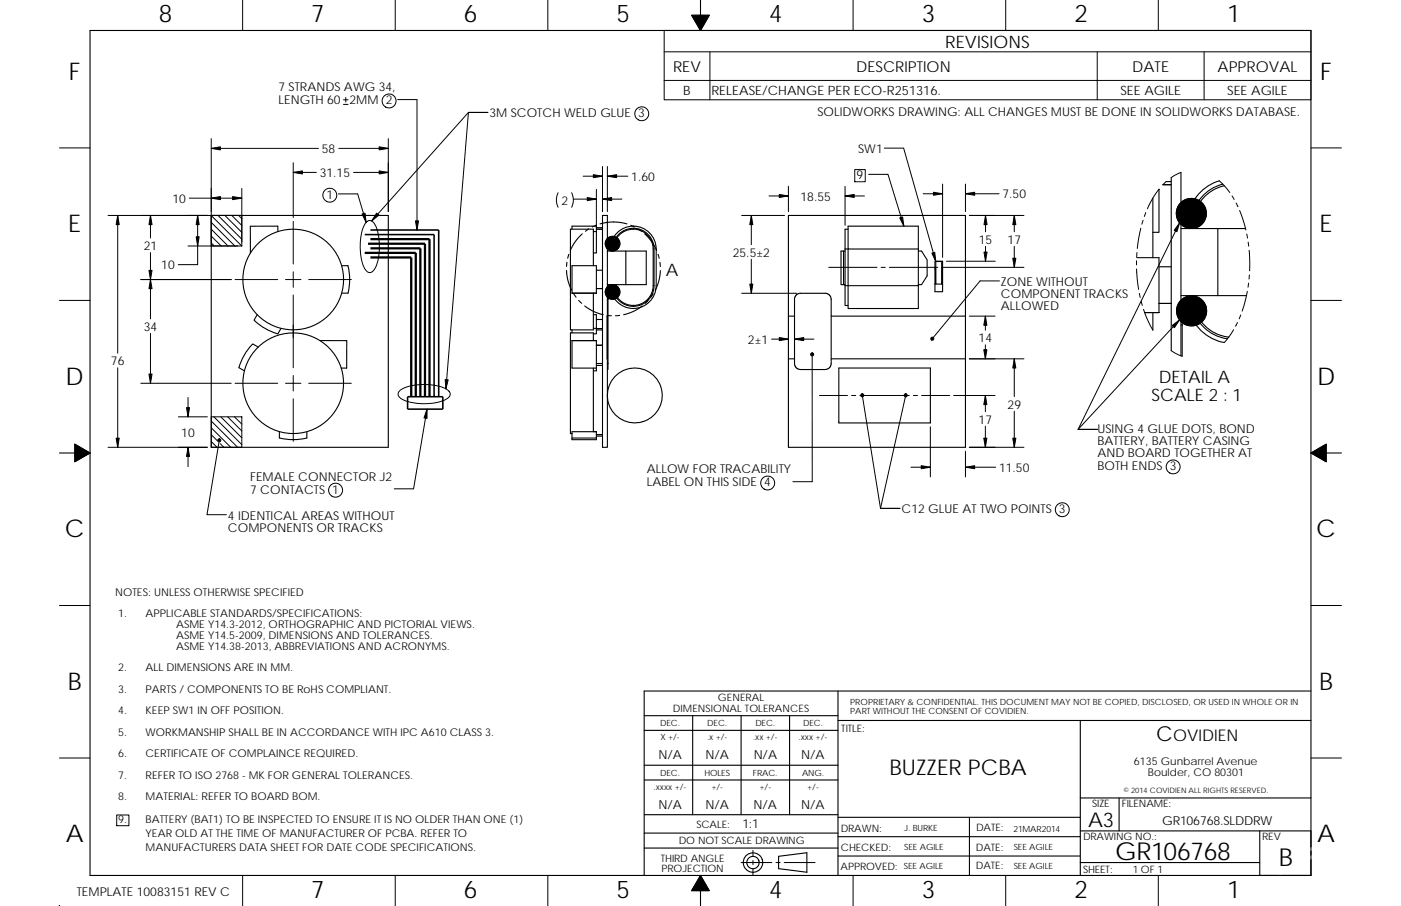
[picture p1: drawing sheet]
<svg xmlns="http://www.w3.org/2000/svg" width="432mm" height="279mm" viewBox="0 0 432 279" stroke-linecap="round" stroke-linejoin="round" font-family="sans-serif">
<g fill="none" stroke="#000" stroke-width=".31">
<path d="M74.8 0v9.4M121.8 0v9.4M168.8 0v9.4M204.7 9.4h199.4v21.4h-199.4zM204.7 16h199.4M213.2 4.7h5.4l-2.7 4.7zM218.8 16v14.8M262.9 0v9.4M310 0v9.4M338.2 16v14.8M357 0v9.4M371.1 16v14.8"/>
<path d="M105.9 30.8h1.4M105.9 32.2h1.4M106.6 30.1v1.4M122.6 30.7h5.9v40.2M204.7 24.8h199.4M18.3 45.6h9.4M65.1 42.8v33.1M65.1 45.8h33M74.5 58.1v16.6M90.4 50.2v16.9M90.4 53.2h7.1M104.3 59.8h5.9l2.6 8.8"/>
<path d="M104.4 45.8h15.3M109 53.2h10.7M119.7 42.8v22.5M172 59.4a5 5 0 0 0 0 4.5M176.2 59.4a5 5 0 0 1 0 4.5M179.7 54.3h6M183.8 58.4v11.8M185.7 51.4v13.9M187.2 51.4v13.9M187.2 54.3h6.3M243 57.4v7.9M260.5 57.4v12.1"/>
<path d="M263.4 52.3h3.3v3.7h-3.3zM267.7 53.8h6l4.9 15.9M272.5 45.7h6l9.9 34.9M284.5 59.8h6M290.5 56.8v22.6M297.6 56.8v8.5M297.6 59.8h10.3M357.2 58.4l-2.2 3.2-1.4 2.8M359.4 56l-1 1M364 53.2l-3 1.6M375.8 55.8l1.4 1.3 1.8 2.3M404.1 45.6h9.3"/>
<path d="M33.3 66.4h40M36.3 66.4v42.5M46.4 66.4v7M46.4 77.9v20.4M57.9 75.9h16.6M58.3 61.1h16.2M60.9 66.4v15.2h-6M65.1 74.9l1 1M65.1 72.8l3.1 3.1M65.1 70.7l5.2 5.2M65.1 66.4h9.4v9.5M65.1 66.5l9.4 9.4"/>
<path d="M65.1 68.6l7.3 7.3M67.2 66.4l7.3 7.4M69.3 66.4l5.2 5.2M71.4 66.4l3.1 3.1M73.6 66.4l.9 1M90.4 68.3v13.1M113.1 68.3a1.51 1.51 0 0 1 2.5 .9 17.1 17.1 0 0 1-.3 14 1.58 1.58 0 0 1-1.6 .9 1.58 1.58 0 0 1-1.3-1.3 17.1 17.1 0 0 1 .2-13.9zM114.6 68.1l29.8-33.4h6h-6l-7 85.2M176.7 61.4h7.1M185.7 61.4h6M228.6 66.4h13.2M231.6 66.4v9.1"/>
<path d="M231.6 79.9v10.5M237 60.4h6M260.5 60.4h5.9M298.8 66.4h16.8M303.7 66.4v5.1M303.7 76v4.6M312.6 66.4v5.1M312.6 76v6.4M350.4 77.9l-.1 1.2M351.6 70.4l-1.1 6.2M352.3 67.9l-.4 1.3M353.1 65.6l-.4 1.1"/>
<path d="M363.6 68.7l-31.3 63.7h6h-6l31.2-33.7M379.7 60.4l.7 1.1M381 62.6l.5 1.2M382.1 64.9l1.9 6M384.3 72.2l.2 1.2M384.7 74.7l.2 1.2M385 77.2l.1 6.3M18.3 92.6h9.4M43.4 86.2h27.9M72.5 86.2h13.1M88 86.2h4.8M90.4 83.8v4.8"/>
<path d="M90.4 91v22.4M95.1 86.2h13.2M228.6 90.4h17M255.4 82.4h14.9M271.6 82.4h1.2M274.1 82.4h14.9M290.2 82.4h25.4M291.7 80.6h15M298.8 97.5h7.9M303.7 97.5v4.4M308 86.6h-5.9l-14.8 17.9M350.3 80.4v1.3"/>
<path d="M350.3 83l.6 6.3M351.1 90.5l.3 1.2M351.7 93l.3 1.2M352.4 95.4l1.2 3 1.7 3.4M381.4 99.5l-.6 1.1M382.4 97.1l-.5 1.2M384.4 89.8l-1.6 6.1M384.8 87.3l-.2 1.3M385.1 84.8l-.1 1.3M404.1 92.6h9.3M36.3 113.4v24.5M43.4 118.2h27.9"/>
<path d="M46.4 102.8v15.4M72.5 118.2h13.1M88 118.2h4.8M90.4 115.8v4.8M95.1 118.2h13.2M237.8 104.6h5.2M244.9 104.6h6M250.3 109.3v39.2h-5.9M298.8 110.7h16.8M303.7 106.3v4.4M312.6 110.7v11.6M361 108.1l3.4 1.8"/>
<path d="M380.2 101.7l-2.9 3.9M23.1 137l4.6 2.7-4.6 2.7zM33.3 137.9h30.6M55 128.5h8.9M58 122.6v5.9M58 137.9v6M65.1 134l2 2M65.1 131.9l6 6M65.1 129.8l8.1 8.1M65.1 136.2l1.7 1.6M65.1 128.5h9.4v9.4h-9.4zM65.9 128.5l8.6 8.6"/>
<path d="M67.6 135.8l-3.8 22.9h6M67.9 136.8l1.1 1.1M68.1 128.5l6.4 6.5M70.2 128.5l4.3 4.4M72.3 128.5l2.2 2.3M74.4 128.5l.1 .2M90.4 123v13.1M123.3 120.4a16 16 0 0 1 10.5-1.6l1.7 .3a3.5 3.5 0 0 1 3.3 2.6 4.4 4.4 0 0 1-3.6 2.3 17.3 17.3 0 0 1-11.7-1.1 1.45 1.45 0 0 1-.2-2.5zM131.6 126.2l-4.1 24.5h-6M252.6 122h8.6M262.5 122h1.2M265 122h15.2"/>
<path d="M265.8 121.9l5.6 34.9h6h-6l7.7-34.9M281.5 122h1.3M284.1 122h8.6M286.7 131.6v15.5M293.9 122h12.8M297.6 139.1v8M298.8 137.9h16.8M303.7 122v5M303.7 131.4v6.5M312.6 126.8v11.1M404.1 139.7l4.6-2.7v5.4zM280.8 144.1h5.9"/>
<path d="M297.6 144.1h9.3M18.3 186.7h9.4M404.1 186.7h9.3M18.3 233.8h9.4M404.1 233.8h9.3M36 251.3h3.7v3.3h-3.7zM18.3 279.4h.1M18.3 279.3l.1 .1M18.3 279.3v.1M18.4 279.3l-.1 .1M74.8 270v9.4M121.8 270v9.4"/>
<path d="M168.8 270v9.4M215.9 270l2.7 4.7h-5.4zM228.4 266h9.5M232.1 262.2v1.9M232.1 265.4v1.2M232.1 267.9v1.9M239.2 266h1.2M241.7 266h9.5M262.9 270v9.4M310 270v9.4M357 270v9.4"/>
<circle cx="119.9" cy="31.1" r="2.15"/>
<circle cx="197.8" cy="35.1" r="2.15"/>
<circle cx="101.6" cy="60.2" r="2.15"/>
<circle cx="188.8" cy="75.1" r="2.26"/>
<circle cx="367.2" cy="65.8" r="4.6"/>
<circle cx="188.8" cy="90.1" r="2.27"/>
<circle cx="367.3" cy="95.9" r="4.6"/>
<circle cx="103.4" cy="151.2" r="2.16"/>
<circle cx="236.6" cy="149" r="2.15"/>
<circle cx="327.4" cy="157.2" r="2.15"/>
<circle cx="361.6" cy="144" r="2.15"/>
</g>
<g fill="none" stroke="#000" stroke-width=".34">
<path d="M27.7 9.4h376.4v260.6h-376.4zM215.9 0v9.4M357.1 58.4h.1M357.2 58.4v13.2h-1.9M357.2 58.4h.1M358.4 57h2.6M358.4 56.9h2.6M359.4 56h1.6M361 54.8v53.3M364 53.2v56.5M375.8 55.8a14.1 14.1 0 0 0-9.9 14.7M376.9 56.8a12.9 12.9 0 0 0-9.7 13.7"/>
<path d="M377.4 57.3a12.3 12.3 0 0 0-9.7 13.2M65.1 66.4h54.6v71.5h-54.6zM85.6 71.4v-1.7l-8.4 .1v8.2M175.3 78.4l-.3 1.2M176.3 70.7v-1h7.5v1.7M179.5 72.1l-1.9 2-1.8 3.1M181.5 70.6l-1.1 .7M182.9 71.4h.9M183.7 69.4l-1.1 .6M183.8 71.4v6.6h-.9M183.8 70.7h1.9M183.8 70.2h1.9"/>
<path d="M184.9 69a14.7 14.7 0 0 1 8.3 0M185.7 66.4h1.5v71.5h-1.5zM187.2 77.4h5.7v10.4M192.9 77.4h6.3v10.4h-12M194.4 69.5l1.2 .5M195.2 69.7a7.1 7.1 0 0 1 7 7.1v11.3a7.1 7.1 0 0 1-7 7M195.2 70.4a6.4 6.4 0 0 1 6.4 6.4v11.3a6.4 6.4 0 0 1-6.4 6.4M195.2 69.7a7.1 7.1 0 0 0-7 7.7M195.2 69.7h.1M195.2 70.4h.1M195.2 70.4a6.4 6.4 0 0 0-6.4 7M195.2 70.7a6.1 6.1 0 0 1 6.1 6.1v11.3"/>
<path d="M195.2 70.7a6.1 6.1 0 0 0-6.1 6.7M196.7 70.6l1 .7M198.7 72.1l1.9 2 1.8 3.1M202.8 78.4l.4 1.3M260 77.4v10.4h.5M260.5 77.4h-1.3v10.4h.8M260.5 76.8v11.3M260.5 76.8h.9v11.3h21.6M261.4 70.7h-.9v6.1M261.4 69.7h21.6v7.1h-21.6zM283 77.4h1l1.8 2.8v4.9l-1.8 2.7h-1M283 76.8v11.3"/>
<path d="M350.3 79.5h6.9v16.9h-4.4M355.3 61.1v18.4M364 70.5h11.3v20.7M375.3 70.5h8.6M79.3 97l-1 1.7a17.4 17.4 0 0 0 7.3 4.3l1-1.7M105.3 81.9h1.9a17.3 17.3 0 0 1 .1 8.5h-2M174.6 83.4l.5 3.4 1.1 2.7M174.7 80.9l-.1 1.2M176.3 81.9h7.5v8.5h-7.5zM176.3 90.4h7.5M176.8 90.6l.7 1.1M178.4 92.6l.9 .9"/>
<path d="M180.2 94.4l2.4 1.5 3.3 1.1M182.9 81.9v-11.2h-7.1v31h7.1v-11.3M182.9 97h.9v4.3M183.8 90.4h.1M183.8 89h1.9M183.8 83.3h1.9M183.8 98.5h1.9M187.2 97.3l1.2 .1M187.2 90.4h.2v1.9M187.2 92.3h.2M187.2 90h1.2M187.2 97.5v13.2"/>
<path d="M187.4 92.3v19.8M188.2 87.8a7 7 0 0 0 7 7.3M188.8 87.8a6.4 6.4 0 0 0 6.4 6.7M189.1 87.8a6.1 6.1 0 0 0 6.1 6.4M191 97.3l-1.3 .1M195.2 94.5h.1M195.2 95.1h.1M197.9 94.4l-2.4 1.5-3.3 1.1M199.8 92.6l-.9 .9M201.3 88.1a6.1 6.1 0 0 1-6.1 6.1M201.3 90.6l-.7 1.1M203.4 80.9l.1 1.3"/>
<path d="M203.5 83.4l-.5 3.4-1.1 2.7M243 97.5v-31.1h54.6v31.1h-41.4M243 97.5v13.2M243 97.5h1.9M245.4 91l1.1-.6h8.1l.8 .4 .7 .8 .1 20.5-.4 1.1-.8 .6-8.5 .1-.9-.3-.6-.8-.1-20.8zM260.5 88.1h.9v7h21.6v-7M260.5 88.1v6.1h.9M288.2 80.6h2.3v9.4h-2.3zM288.2 82.9h.2v4.7h-.2M288.4 80.6h1.8v7h-1.8zM290.5 82.9h-.2v4.7h.2M297.6 97.5v40.4h-54.6v-27.2h1.9"/>
<path d="M355.3 96.4v5.4M357.2 82.3h3.8M357.2 93.6h3.8M364 95.5h2.4M364 96.5h.4v3.7M364 91.2h20.2M365.9 91.2a14 14 0 0 0 11.4 14.4M367.2 91.2a12.8 12.8 0 0 0 11.1 13.3M367.7 91.2a12.2 12.2 0 0 0 11 12.7M79.6 107l-1.7-.9a17.1 17.1 0 0 0-4.3 7.3l1.7 1M98.6 105l8.3 .1-.1 8.4h-1.6M176.3 101.7v1"/>
<path d="M182.9 113.5v19.6h.9M182.9 105v-2.3h-7.1v31h.5M182.9 101.3h.9M183.8 101.3v1.7h-.9M183.8 113.5h-7.5v-8.5h7.5v9.4h-.9M183.8 112.1h1.9M183.8 106.5h1.9M183.8 101.3h1.9M183.8 101.7h1.9M183.8 112.7h1.9M187.2 112.1h.2M187.4 112.1v1.9h-.2"/>
<path d="M256.2 110.7h41.4M258.5 113.5h28.2v16.9h-28.2zM364 100.2h.4M364.4 100.2v9.7M18.3 139.7h9.4M86.1 133.1v2a17.8 17.8 0 0 0 8.5 0v-2M183.8 133.1h-7.5v2.5h7.5v-.5M183.8 133.1v2h-7.5M183.8 134h1.9M183.8 134.5h1.9M404.1 139.7h9.3M258.3 213.1v56.9"/>
<path d="M404.1 213.1h-205.6v56.9M198.5 220.7h59.8M198.5 236h59.8M198.5 225.2h59.8M213.5 220.7v30.5M228.4 220.7v30.5M243.4 220.7v30.5M258.3 222.2h145.8M333 222.2v47.8M198.5 240.5h59.8M198.5 251.2h59.8M198.5 256.9h59.8"/>
<path d="M258.3 252.1h74.7M258.3 258h74.7M298.8 252.1v17.9M333 246.1h71.1M333 256.2h71.1M344.9 246.1v10.1M388.3 256.2v13.8M198.5 261.5h59.8M215.9 270v9.4M240 264.1l8.7-1.1v6l-8.7-1.1v-3.8M258.3 264h74.7M333 266h55.3"/>
<path d="M394.8 270h9.3"/>
<circle cx="90.4" cy="86.2" r="15.5"/>
<circle cx="90.4" cy="118.2" r="15.5"/>
<circle cx="195.7" cy="122" r="8.5"/>
<circle cx="232.1" cy="266" r="1.9"/>
<circle cx="232.1" cy="266" r="3"/>
</g>
<g fill="#000" stroke="#000" stroke-width=".31">
<path d="M213.2 4.7h2.7v4.7z" fill-rule="evenodd"/>
<path d="M215.9 4.7h2.7l-2.7 4.7z" fill-rule="evenodd"/>
<path d="M65.1 45.8l2.8-.5v.9z" fill-rule="evenodd"/>
<path d="M90.4 53.2l2.8-.5v1z" fill-rule="evenodd"/>
<path d="M116.9 45.3l2.8 .5-2.8 .4z" fill-rule="evenodd"/>
<path d="M116.9 52.7l2.8 .5-2.8 .5z" fill-rule="evenodd"/>
<path d="M182.9 53.9l2.8 .4-2.8 .5z" fill-rule="evenodd"/>
<path d="M187.2 54.3l2.8-.4v.9z" fill-rule="evenodd"/>
<path d="M287.7 59.3l2.8 .5-2.8 .4z" fill-rule="evenodd"/>
<path d="M297.6 59.8l2.8-.5v.9z" fill-rule="evenodd"/>
<path d="M36.3 66.4l.4 2.9h-.9z" fill-rule="evenodd"/>
<path d="M46.4 66.4l.5 2.9h-1z" fill-rule="evenodd"/>
<path d="M60.9 66.4l.5 2.9h-.9z" fill-rule="evenodd"/>
<path d="M60.5 73h.9l-.5 2.9z" fill-rule="evenodd"/>
<path d="M65.1 61.1l2.8-.5v1z" fill-rule="evenodd"/>
<path d="M71.7 60.6l2.8 .5-2.8 .5z" fill-rule="evenodd"/>
<path d="M111.6 66l.9-.3 .3 2.9z" fill-rule="evenodd"/>
<path d="M116.1 65.7l.7 .6-2.2 1.8z" fill-rule="evenodd"/>
<path d="M128 68.1h1l-.5 2.8z" fill-rule="evenodd"/>
<path d="M181 60.9l2.8 .5-2.8 .5z" fill-rule="evenodd"/>
<path d="M185.7 61.4l2.8-.5v1z" fill-rule="evenodd"/>
<path d="M231.6 66.4l.4 2.9h-.9z" fill-rule="evenodd"/>
<path d="M240.2 60l2.8 .4-2.8 .5z" fill-rule="evenodd"/>
<path d="M260.5 60.4l2.8-.4v.9z" fill-rule="evenodd"/>
<path d="M277.3 67.2l.9-.3 .4 2.8z" fill-rule="evenodd"/>
<path d="M303.7 66.4l.5 2.9h-.9z" fill-rule="evenodd"/>
<path d="M312.6 66.4l.5 2.9h-1z" fill-rule="evenodd"/>
<path d="M363.6 68.7l-.9 2.8-.8-.5z" fill-rule="evenodd"/>
<path d="M45.9 83.4h1l-.5 2.8z" fill-rule="evenodd"/>
<path d="M46.4 86.2l.5 2.8h-1z" fill-rule="evenodd"/>
<path d="M231.1 87.6h.9l-.4 2.8z" fill-rule="evenodd"/>
<path d="M287.2 78.1l.9-.3 .3 2.8z" fill-rule="evenodd"/>
<path d="M303.7 97.5l.5 2.8h-1z" fill-rule="evenodd"/>
<path d="M303.3 77.7h.9l-.5 2.9z" fill-rule="evenodd"/>
<path d="M312.1 79.6h1l-.5 2.8z" fill-rule="evenodd"/>
<path d="M361.3 100.4l2.2-1.7-1.5 2.3z" fill-rule="evenodd"/>
<path d="M45.9 115.4h1l-.5 2.8z" fill-rule="evenodd"/>
<path d="M137.2 117.1h.9l-.7 2.8z" fill-rule="evenodd"/>
<path d="M240.2 104.1l2.8 .5-2.8 .5z" fill-rule="evenodd"/>
<path d="M244.9 104.6l2.8-.5v1z" fill-rule="evenodd"/>
<path d="M250 109l.3-.2v.5v-.5a.47 .47 0 0 1 .5 .6 .47 .47 0 0 1-.7 .3 .47 .47 0 0 1-.1-.7z" fill-rule="evenodd"/>
<path d="M287 104.1a.48 .48 0 0 1 .6 0 .48 .48 0 0 1 .1 .6 .48 .48 0 0 1-.7 .1l.3-.3-.3 .3z" fill-rule="evenodd"/>
<path d="M303.2 107.8h1l-.5 2.9z" fill-rule="evenodd"/>
<path d="M312.6 110.7l.5 2.8h-1z" fill-rule="evenodd"/>
<path d="M23.1 137l4.6 2.7h-4.6z" fill-rule="evenodd"/>
<path d="M35.8 135.1h.9l-.4 2.8z" fill-rule="evenodd"/>
<path d="M57.5 125.7h.9l-.4 2.8z" fill-rule="evenodd"/>
<path d="M58 137.9l.4 2.9h-.9z" fill-rule="evenodd"/>
<path d="M67.3 135.4l.4-.1-.1 .5 .1-.5a.47 .47 0 0 1 .3 .7 .47 .47 0 0 1-.7 .2 .47 .47 0 0 1 0-.8z" fill-rule="evenodd"/>
<path d="M131.6 126.2v2.8l-.9-.1z" fill-rule="evenodd"/>
<path d="M265.5 121.5h.2l.1 .4-.1-.4a.47 .47 0 0 1 .5 .5 .47 .47 0 0 1-.7 .3 .47 .47 0 0 1 0-.8z" fill-rule="evenodd"/>
<path d="M278.7 121.6l.5-.1-.1 .4 .1-.4a.48 .48 0 0 1 .4 .6 .48 .48 0 0 1-.7 .2 .48 .48 0 0 1-.2-.7z" fill-rule="evenodd"/>
<path d="M303.7 122l.5 2.8h-1z" fill-rule="evenodd"/>
<path d="M303.2 135.1h1l-.5 2.8z" fill-rule="evenodd"/>
<path d="M312.1 135.1h1l-.5 2.8z" fill-rule="evenodd"/>
<path d="M404.1 139.7l4.6-2.7v2.7z" fill-rule="evenodd"/>
<path d="M404.1 139.7h4.6v2.7z" fill-rule="evenodd"/>
<path d="M23.1 139.7h4.6l-4.6 2.7z" fill-rule="evenodd"/>
<path d="M283.9 143.6l2.8 .5-2.8 .4z" fill-rule="evenodd"/>
<path d="M297.6 144.1l2.8-.5v.9z" fill-rule="evenodd"/>
<path d="M215.9 270v4.7h-2.7z" fill-rule="evenodd"/>
<path d="M215.9 270l2.7 4.7h-2.7z" fill-rule="evenodd"/>
<circle cx="188.8" cy="75.1" r="2.27"/>
<circle cx="367.2" cy="65.8" r="4.6"/>
<circle cx="188.8" cy="90.1" r="2.27"/>
<circle cx="367.3" cy="95.9" r="4.6"/>
</g>
<path d="M112.4 72.3h21.4v50M114.2 70.9h21v51.4M125.6 122.3h10.9v3.9h-10.9z" fill="none" stroke="#000" stroke-width=".49"/>
<path d="M112.4 78h15.7v44.3M113.4 75.2h17.6v47.1M114.2 79.4h12.5v42.9M114.2 76.6h15.4v45.7M114.2 73.7h18.2v48.6" fill="none" stroke="#000" stroke-width=".7" stroke-linecap="butt"/>
<g font-size="7.6">
<text x="343.7" y="265.1">GR106768</text>
<text x="394.1" y="267.2">B</text>
</g>
<g font-size="7.5">
<text x="48.9" y="6.9">8</text>
<text x="95.9" y="6.9">7</text>
<text x="143" y="6.9">6</text>
<text x="190" y="6.9">5</text>
<text x="237.1" y="6.9">4</text>
<text x="284.1" y="6.9">3</text>
<text x="331.2" y="6.9">2</text>
<text x="378.2" y="6.9">1</text>
<text x="21.2" y="24.6">F</text>
<text x="406.9" y="24.6">F</text>
<text x="21" y="71.6">E</text>
<text x="406.7" y="71.6">E</text>
<text x="20.2" y="118.6">D</text>
<text x="405.9" y="118.6">D</text>
<text x="20" y="165.7">C</text>
<text x="405.7" y="165.7">C</text>
<text x="20.9" y="212.7">B</text>
<text x="406.6" y="212.7">B</text>
<text x="20.3" y="259.7">A</text>
<text x="406" y="259.7">A</text>
<text x="95.9" y="276.9">7</text>
<text x="143" y="276.9">6</text>
<text x="190" y="276.9">5</text>
<text x="237.1" y="276.9">4</text>
<text x="284.1" y="276.9">3</text>
<text x="331.2" y="276.9">2</text>
<text x="378.2" y="276.9">1</text>
</g>
<text font-size="6.7" x="274.2" y="239.1">BUZZER PCBA</text>
<g font-size="6.3">
<text x="356.4" y="228.6">C</text>
<text x="335.3" y="254.9">A3</text>
</g>
<g font-size="5.3">
<text x="291.3" y="14.7">REVISIONS</text>
<text x="205.2" y="85.1">A</text>
<text x="357.2" y="118.2">DETAIL A</text>
<text x="354.9" y="123.5">SCALE 2 : 1</text>
</g>
<text font-size="5" x="361.5" y="228.6">OVIDIEN</text>
<g font-size="4.6">
<text x="207.5" y="22.1">REV</text>
<text x="263.9" y="22.1">DESCRIPTION</text>
<text x="349" y="22.1">DATE</text>
<text x="375.3" y="22.1">APPROVAL</text>
</g>
<g font-size="4">
<text x="210.6" y="29.3">B</text>
<text x="219.3" y="29.3">RELEASE/CHANGE PER ECO-R251316.</text>
<text x="345.4" y="29.3">SEE AGILE</text>
<text x="378.2" y="29.3">SEE AGILE</text>
</g>
<g font-size="3.8">
<text x="202.9" y="234">N/A</text>
<text x="217.4" y="234">N/A</text>
<text x="232.3" y="234">N/A</text>
<text x="247" y="234">N/A</text>
<text x="202.9" y="249.5">N/A</text>
<text x="217.4" y="249.5">N/A</text>
<text x="232.2" y="249.5">N/A</text>
<text x="247" y="249.5">N/A</text>
<text x="228.9" y="255.4">1:1</text>
<text x="358.2" y="254.3">GR106768.SLDDRW</text>
</g>
<g font-size="3.7">
<text x="85.8" y="28.2">7 STRANDS AWG 34,</text>
<text x="85.8" y="32.2">LENGTH 60</text>
<text x="107.7" y="32.2">2MM 2</text>
<text x="252" y="35.9">SOLIDWORKS DRAWING: ALL CHANGES MUST BE DONE IN SOLIDWORKS DATABASE.</text>
<text x="150.8" y="36.1">3M SCOTCH WELD GLUE 3</text>
<text x="99.2" y="47.2">58</text>
<text x="264.5" y="47.1">SW1</text>
<text x="98.5" y="54.6">31.15</text>
<text x="194.5" y="55.8">1.60</text>
<text x="264" y="55.2">9</text>
<text x="53.1" y="62.5">10</text>
<text x="100.6" y="61.3">1</text>
<text x="173.1" y="63.1">2</text>
<text x="246.7" y="61.8">18.55</text>
<text x="309" y="61.2">7.50</text>
<text x="44.3" y="77.1">21</text>
<text x="301.7" y="75.1">15</text>
<text x="310.5" y="75.1">17</text>
<text x="49.7" y="83">10</text>
<text x="225.8" y="79.1">25.5±2</text>
<text x="308.5" y="88.1">ZONE WITHOUT</text>
<text x="308.5" y="95.6">ALLOWED</text>
<text x="308.5" y="91.9">COMPONENT TRACKS</text>
<text x="44.3" y="102">34</text>
<text x="230.5" y="106">2±1</text>
<text x="301.6" y="105.5">14</text>
<text x="34.2" y="112.6">76</text>
<text x="310.5" y="126">29</text>
<text x="301.6" y="130.6">17</text>
<text x="55.9" y="134.9">10</text>
<text x="338.3" y="133.5">USING 4 GLUE DOTS, BOND</text>
<text x="338.3" y="137.2">BATTERY, BATTERY CASING</text>
<text x="338.3" y="141">AND BOARD TOGETHER AT</text>
<text x="77.1" y="148.2">FEMALE CONNECTOR J2</text>
<text x="199.3" y="146">ALLOW FOR TRACABILITY</text>
<text x="307.9" y="145.5">11.50</text>
<text x="338.3" y="145">BOTH ENDS 3</text>
<text x="77.1" y="152.2">7 CONTACTS 1</text>
<text x="199.3" y="150">LABEL ON THIS SIDE 4</text>
<text x="70.3" y="160.2">4 IDENTICAL AREAS WITHOUT</text>
<text x="277.8" y="158.2">C12 GLUE AT TWO POINTS 3</text>
<text x="70.3" y="164">COMPONENTS OR TRACKS</text>
<text x="23.6" y="276.5">TEMPLATE 10083151 REV C</text>
</g>
<g font-size="3.3">
<text x="35.5" y="183.7">NOTES: UNLESS OTHERWISE SPECIFIED</text>
<text x="36.5" y="190.4">1.</text>
<text x="44.9" y="190.4">APPLICABLE STANDARDS/SPECIFICATIONS:</text>
<text x="54.3" y="193.7">ASME Y14.3-2012, ORTHOGRAPHIC AND PICTORIAL VIEWS.</text>
<text x="54.3" y="197">ASME Y14.5-2009, DIMENSIONS AND TOLERANCES.</text>
<text x="54.3" y="200.3">ASME Y14.38-2013, ABBREVIATIONS AND ACRONYMS.</text>
<text x="36.5" y="207">2.</text>
<text x="44.9" y="207">ALL DIMENSIONS ARE IN MM.</text>
<text x="36.5" y="213.6">3.</text>
<text x="44.9" y="213.6">PARTS / COMPONENTS TO BE RoHS COMPLIANT.</text>
<text x="36.5" y="220.2">4.</text>
<text x="44.9" y="220.2">KEEP SW1 IN OFF POSITION.</text>
<text x="36.5" y="226.9">5.</text>
<text x="44.9" y="226.9">WORKMANSHIP SHALL BE IN ACCORDANCE WITH IPC A610 CLASS 3.</text>
<text x="36.5" y="233.5">6.</text>
<text x="44.9" y="233.5">CERTIFICATE OF COMPLAINCE REQUIRED.</text>
<text x="349.5" y="235.9">6135 Gunbarrel Avenue</text>
<text x="353.8" y="239.2">Boulder, CO 80301</text>
<text x="36.5" y="240.1">7.</text>
<text x="44.9" y="240.1">REFER TO ISO 2768 - MK FOR GENERAL TOLERANCES.</text>
<text x="36.5" y="246.8">8.</text>
<text x="44.9" y="246.8">MATERIAL: REFER TO BOARD BOM.</text>
<text x="36.5" y="253.9">9.</text>
<text x="44.9" y="253.9">BATTERY (BAT1) TO BE INSPECTED TO ENSURE IT IS NO OLDER THAN ONE (1)</text>
<text x="44.9" y="258.3">YEAR OLD AT THE TIME OF MANUFACTURER OF PCBA. REFER TO</text>
<text x="44.9" y="262.6">MANUFACTURERS DATA SHEET FOR DATE CODE SPECIFICATIONS.</text>
</g>
<g font-size="3.2">
<text x="207.4" y="219.6">DIMENSIONAL TOLERANCES</text>
<text x="221.3" y="216.3">GENERAL</text>
<text x="259.3" y="225.8">TITLE:</text>
<text x="336.6" y="248.9">SIZE</text>
<text x="345.8" y="248.9">FILENAME:</text>
<text x="214.6" y="255.4">SCALE:</text>
<text x="259.1" y="256.5">DRAWN:</text>
<text x="300.8" y="256.4">DATE:</text>
<text x="209.2" y="260.2">DO NOT SCALE DRAWING</text>
<text x="259.2" y="262.4">CHECKED:</text>
<text x="300.8" y="262.3">DATE:</text>
<text x="333.8" y="258.9">DRAWING NO.:</text>
<text x="389" y="258.9">REV</text>
<text x="203.7" y="265.9">THIRD ANGLE</text>
<text x="203.9" y="269">PROJECTION</text>
<text x="259.1" y="268.3">APPROVED:</text>
<text x="300.8" y="268.1">DATE:</text>
<text x="333.8" y="269.3">SHEET:</text>
<text x="349.2" y="269.3">1 OF 1</text>
</g>
<g font-size="2.6">
<text x="262" y="217.6">PROPRIETARY &amp; CONFIDENTIAL. THIS DOCUMENT MAY NOT BE COPIED, DISCLOSED, OR USED IN WHOLE OR IN</text>
<text x="262" y="220.2">PART WITHOUT THE CONSENT OF COVIDIEN.</text>
<text x="203.5" y="224">DEC.</text>
<text x="218" y="224">DEC.</text>
<text x="232.8" y="224">DEC.</text>
<text x="247.5" y="224">DEC.</text>
<text x="203.6" y="228.3">X +/-</text>
<text x="217.9" y="228.3">.x +/-</text>
<text x="232.1" y="228.3">.xx +/-</text>
<text x="246.1" y="228.3">.xxx +/-</text>
<text x="203.5" y="239.2">DEC.</text>
<text x="217.1" y="239.2">HOLES</text>
<text x="232.1" y="239.2">FRAC.</text>
<text x="247.2" y="239.2">ANG.</text>
<text x="201.5" y="243.6">.xxxx +/-</text>
<text x="219.3" y="243.7">+/-</text>
<text x="234.1" y="243.7">+/-</text>
<text x="248.8" y="243.7">+/-</text>
<text x="278.7" y="256.4">J. BURKE</text>
<text x="312.3" y="256.5">21MAR2014</text>
<text x="278.7" y="262.1">SEE AGILE</text>
<text x="312.4" y="262.3">SEE AGILE</text>
<text x="278.6" y="268.1">SEE AGILE</text>
<text x="312.4" y="267.9">SEE AGILE</text>
</g>
<text font-size="2.3" x="346.2" y="244.5">© 2014 COVIDIEN ALL RIGHTS RESERVED.</text>
</svg>
